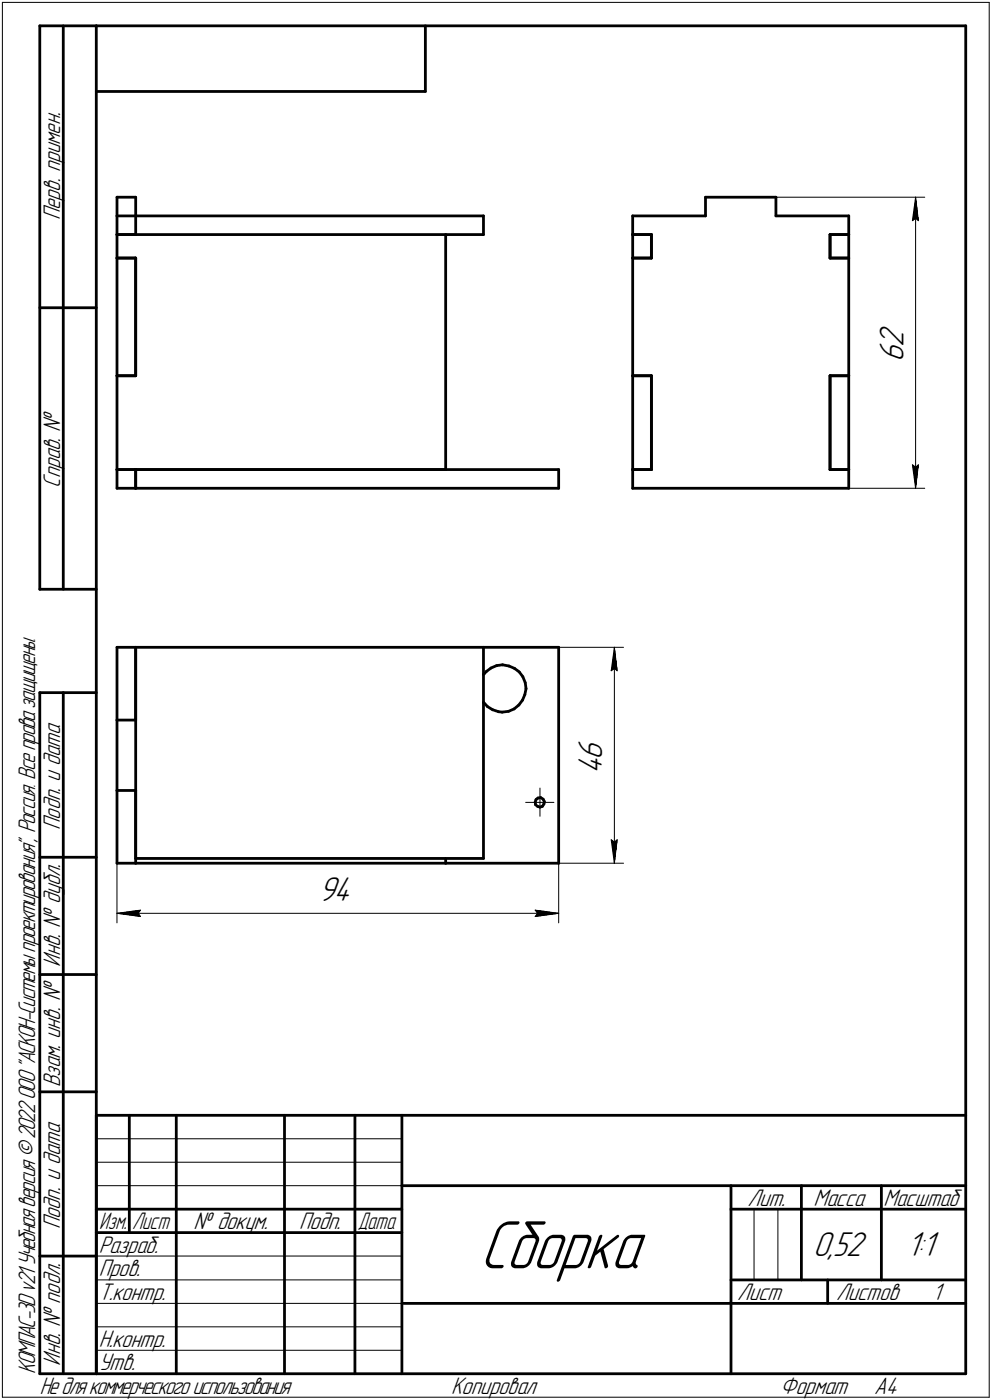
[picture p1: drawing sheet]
<svg xmlns="http://www.w3.org/2000/svg" width="211mm" height="298mm" viewBox="0 0 211 298" stroke-linecap="round" stroke-linejoin="round" font-family="sans-serif">
<g fill="none" stroke="#000" stroke-width=".59">
<path d="M8.5 5.5v120zM8.5 5.5h12zM13.5 5.5v120zM20.5 5.5v287zM20.5 5.5h185zM20.5 19.5h70zM90.5 5.5v14zM205.5 5.5v287zM24.9 50v4.9zM24.9 50h69.9zM24.9 54.9h4zM24.9 54.9v25.1z"/>
<path d="M24.9 46h4zM24.9 50h4zM24.9 46v4zM24.9 42v4zM24.9 42h4zM28.9 46h74zM28.9 54.9v25.1zM28.9 46v4zM28.9 42v4zM94.8 50h8.1zM94.8 50v50zM102.9 46v4z"/>
<path d="M134.6 54.9h4zM134.6 54.9v25.1zM134.6 50h4zM134.6 46h15.5zM134.6 46v4zM134.6 50v4.9zM138.6 50v4.9zM150.1 42v4zM150.1 42h15zM165.1 46h15.5zM165.1 42v4zM176.6 54.9h4z"/>
<path d="M176.6 50v4.9zM176.6 50h4zM180.6 50v4.9zM180.6 54.9v25.1zM180.6 46v4zM8.5 65.5h12zM24.9 100h69.9zM24.9 80v20zM24.9 80h4zM24.9 100v4zM24.9 100h4zM28.9 100v4z"/>
<path d="M28.9 100h90zM118.9 100v4zM134.6 80h4zM134.6 100h4zM134.6 100v4zM134.6 80v20zM138.6 80v20zM176.6 80v20zM176.6 100h4zM176.6 80h4zM180.6 80v20zM180.6 100v4z"/>
<path d="M24.9 104h4zM28.9 104h90zM134.6 104h46zM8.5 125.5h12zM24.9 137.8v15.5zM24.9 137.8h4zM28.9 137.8h74zM28.9 137.8v15.5zM102.9 137.8v45zM102.9 137.8h16zM118.9 137.8v46zM8.5 147.5v145z"/>
<path d="M8.5 147.5h12zM13.5 147.5v145zM24.9 153.3v15zM24.9 153.3h4zM28.9 153.3v15zM102.9 149.5l.8 1zM103.5 143l1-.8zM103.5 143l-.6 .7zM103.7 150.5l1.1 .6zM104.5 142.2l1.2-.5zM104.8 151.1l1.3 .5zM105.7 141.7l1.2-.1z"/>
<path d="M106.1 151.6h.7zM106.8 151.6l1.4-.1zM106.9 141.6l1.4 .2zM108.2 151.5l1.2-.5zM108.3 141.8l1.2 .5zM109.4 151l1-.9zM109.5 142.3l1 .8zM110.5 143.1l.8 1zM111.2 149.1l-.8 1zM111.3 144.1l.5 1.3zM111.7 147.9l-.5 1.2zM111.8 145.4l.1 1.2z"/>
<path d="M111.9 146.6l-.2 1.3zM24.9 168.3v15.5zM24.9 168.3h4zM28.9 168.3v14.5zM28.9 168.3v15.5zM113.9 170.8l.1 .6zM114 171.4l.4 .3zM114 170.3l.5-.4zM114 170.3l-.1 .5zM114.4 171.7l.5 .2zM114.5 169.9l.6-.1zM114.9 171.9l.5-.2z"/>
<path d="M115.1 169.8l.5 .4zM115.6 170.2l.2 .5zM115.7 171.2l-.3 .5zM115.8 170.7l-.1 .5zM8.5 182.5h12zM24.9 183.8h4zM28.9 182.8h74zM28.9 183.8h65.9zM94.8 182.8v1zM94.8 183.8h24.1zM8.5 207.5h12zM8.5 232.5h12z"/>
<path d="M20.5 237.5h185zM20.5 237.5v55zM27.5 237.5v25zM37.5 237.5v55zM60.5 237.5v55zM75.5 237.5v55zM85.5 237.5v55zM20.5 257.5h65zM85.5 252.5h120zM155.5 252.5v40zM155.5 257.5h15zM170.5 252.5v20z"/>
<path d="M170.5 257.5h35zM187.5 252.5v20zM8.5 267.5h12zM20.5 262.5h65zM85.5 277.5h70zM155.5 277.5h50zM155.5 272.5h50zM176.1 272.5v5zM8.5 292.5h12zM20.5 292.5h185z"/>
</g>
<g fill="none" stroke="#000" stroke-width=".21">
<path d="M.5 .5v297zM.5 .5h210zM210.5 .5v297zM165.1 42h31.7zM194.1 47l.7-.5zM194.8 42l.6 5zM194.8 46.5l.6 .5zM194.8 42l-.7 5zM194.8 42v62zM194.1 99l.7 5zM194.1 99l.7 .5zM194.8 99.5l.6-.5z"/>
<path d="M195.4 99l-.6 5zM165.1 104h31.7zM118.9 137.8h13.8zM130.7 137.8l.6 5zM130.7 137.8l-.7 5zM130.7 137.8v46zM130 142.8l.7-.5zM130.7 142.3l.6 .5zM111.8 170.9h3.1zM114.9 170.9h3zM114.9 170.9v2.9zM114.9 167.8v3.1z"/>
<path d="M130 178.8l.7 5zM130 178.8l.7 .5zM130.7 179.3l.6-.5zM131.3 178.8l-.6 5zM24.9 183.8v12.7zM24.9 194.5l5-.7zM24.9 194.5l5 .7zM24.9 194.5h94zM29.4 194.5l.5 .7zM29.9 193.8l-.5 .7zM113.9 195.2l5-.7zM113.9 193.8l.5 .7z"/>
<path d="M113.9 193.8l5 .7zM114.4 194.5l-.5 .7zM118.9 183.8v12.7zM118.9 183.8h13.8zM20.5 247.5h65zM20.5 252.5h65zM20.5 242.5h65zM160.4 257.5v15zM165.5 257.5v15zM20.5 267.5h65zM20.5 272.5h65zM20.5 277.5h65z"/>
<path d="M.5 297.5h210zM20.5 282.5h65zM20.5 287.5h65z"/>
</g>
<g fill="#fff" stroke="#fff" stroke-width=".21">
<path d="M186.6 68.9h7.2zM186.6 69h7.2zM186.6 69.1h7.2zM186.6 69.2h7.2zM186.6 69.3h7.2zM186.6 69.3h7.2zM186.6 69.4h7.2zM186.6 69.5h7.2zM186.6 69.6h7.2zM186.6 69.7h7.2zM186.6 69.8h7.2zM186.6 69.8h7.2zM186.6 69.9h7.2zM186.6 70h7.2zM186.6 70.1h7.2zM186.6 70.2h7.2zM186.6 70.3h7.2zM186.6 70.4h7.2zM186.6 70.4h7.2zM186.6 70.5h7.2zM186.6 70.6h7.2zM186.6 70.7h7.2zM186.6 70.8h7.2zM186.6 70.9h7.2zM186.6 71h7.2zM186.6 71h7.2zM186.6 71.1h7.2zM186.6 71.2h7.2zM186.6 71.3h7.2zM186.6 71.4h7.2zM186.6 71.5h7.2zM186.6 71.5h7.2zM186.6 71.6h7.2zM186.6 71.7h7.2zM186.6 71.8h7.2zM186.6 71.9h7.2zM186.6 72h7.2zM186.6 72.1h7.2zM186.6 72.1h7.2zM186.6 72.2h7.2zM186.6 72.3h7.2zM186.6 72.4h7.2zM186.6 72.5h7.2zM186.6 72.6h7.2zM186.6 72.6h7.2zM186.6 72.7h7.2zM186.6 72.8h7.2zM186.6 72.9h7.2zM186.6 73h7.2zM186.6 73.1h7.2zM186.6 73.2h7.2zM186.6 73.2h7.2zM186.6 73.3h7.2zM186.6 73.4h7.2zM186.6 73.5h7.2zM186.6 73.6h7.2zM186.6 73.7h7.2zM186.6 73.7h7.2zM186.6 73.8h7.2zM186.6 73.9h7.2zM186.6 74h7.2zM186.6 74.1h7.2zM186.6 74.2h7.2zM186.6 74.3h7.2zM186.6 74.3h7.2zM186.6 74.4h7.2zM186.6 74.5h7.2zM186.6 74.6h7.2zM186.6 74.7h7.2zM186.6 74.8h7.2zM186.6 74.8h7.2zM186.6 74.9h7.2zM186.6 75h7.2zM186.6 75.1h7.2zM186.6 75.2h7.2zM186.6 75.3h7.2zM186.6 75.4h7.2zM186.6 75.4h7.2zM186.6 75.5h7.2zM186.6 75.6h7.2zM186.6 75.7h7.2zM186.6 75.8h7.2zM186.6 75.9h7.2zM186.6 75.9h7.2zM186.6 76h7.2zM186.6 76.1h7.2zM186.6 76.2h7.2zM186.6 76.3h7.2zM186.6 76.4h7.2zM186.6 76.5h7.2zM186.6 76.5h7.2zM186.6 76.6h7.2zM186.6 76.7h7.2zM186.6 76.8h7.2zM186.6 76.9h7.2zM186.6 77h7.2z"/>
<path d="M194.7 42.2h.3zM194.7 42.3h.3zM194.6 42.4h.4zM194.6 42.5h.5zM194.6 42.6h.5zM194.6 42.7h.6zM194.6 42.8h.6zM194.5 42.8h.7zM194.5 42.9h.7zM194.4 43h.8zM194.4 43.1h.8zM194.3 43.2h1zM194.3 43.3h1zM194.3 43.3h1.1zM194.2 43.4h1.2zM194.2 43.5h1.2zM194.1 43.6h1.4zM194.1 43.7h1.4zM194.1 43.8h1.4zM194.1 43.9h1.5zM194.1 43.9h1.5zM194.1 44h1.5zM194.1 44.1h1.5zM194.1 44.2h1.5zM194.1 44.3h1.5zM194.1 44.4h1.5zM194 44.4h1.7zM194 44.5h1.7zM194 44.6h1.7zM194 44.7h1.7zM194 44.8h1.7zM194 44.9h1.7zM194 45h1.7zM193.9 45h1.8zM193.9 45.1h1.8zM193.9 45.2h1.8zM193.9 45.3h1.8zM193.9 45.4h1.8zM193.9 45.5h1.8zM193.9 45.6h1.8zM193.8 45.6h1.9zM193.8 45.7h2zM193.8 45.8h2zM193.8 45.9h2zM193.8 46h2zM193.8 46.1h2zM193.8 46.1h2zM193.8 46.2h2zM193.7 46.3h2.2zM193.7 46.4h2.2zM193.7 46.5h2.2zM193.7 46.6h2.2zM193.7 46.7h2.2zM193.7 46.7h2.2zM193.7 46.8h2.2zM193.6 46.9h2.4zM193.6 47h2.4zM193.6 47.1h2.4zM193.6 47.2h2.4zM193.6 47.2h2.4zM193.6 47.3h2.4zM193.6 47.4h2.4z"/>
<path d="M193.5 98.5h2.5zM193.6 98.6h2.4zM193.6 98.6h2.4zM193.6 98.7h2.4zM193.6 98.8h2.4zM193.6 98.9h2.4zM193.6 99h2.4zM193.6 99.1h2.4zM193.7 99.1h2.2zM193.7 99.2h2.2zM193.7 99.3h2.2zM193.7 99.4h2.2zM193.7 99.5h2.2zM193.7 99.6h2.2zM193.7 99.7h2.2zM193.8 99.7h2zM193.8 99.8h2zM193.8 99.9h2zM193.8 100h2zM193.8 100.1h2zM193.8 100.2h2zM193.8 100.2h2zM193.8 100.3h1.9zM193.9 100.4h1.8zM193.9 100.5h1.8zM193.9 100.6h1.8zM193.9 100.7h1.8zM193.9 100.8h1.8zM193.9 100.8h1.8zM193.9 100.9h1.8zM194 101h1.7zM194 101.1h1.7zM194 101.2h1.7zM194 101.3h1.7zM194 101.3h1.7zM194 101.4h1.7zM194 101.5h1.7zM194.1 101.6h1.5zM194.1 101.7h1.5zM194.1 101.8h1.5zM194.1 101.9h1.5zM194.1 101.9h1.5zM194.1 102h1.5zM194.1 102.1h1.5zM194.1 102.2h1.4zM194.1 102.3h1.4zM194.1 102.4h1.4zM194.2 102.4h1.2zM194.2 102.5h1.2zM194.3 102.6h1.1zM194.3 102.7h1zM194.3 102.8h1zM194.4 102.9h.8zM194.4 103h.8zM194.5 103h.7zM194.5 103.1h.7zM194.6 103.2h.6zM194.6 103.3h.6zM194.6 103.4h.5zM194.6 103.5h.5zM194.6 103.5h.4zM194.7 103.6h.3zM194.7 103.7h.3z"/>
<path d="M67.7 186.4h8.2zM67.7 186.4h8.2zM67.7 186.5h8.2zM67.7 186.6h8.2zM67.7 186.7h8.2zM67.7 186.8h8.2zM67.7 186.9h8.2zM67.7 186.9h8.2zM67.7 187h8.2zM67.7 187.1h8.2zM67.7 187.2h8.2zM67.7 187.3h8.2zM67.7 187.4h8.2zM67.7 187.5h8.2zM67.7 187.5h8.2zM67.7 187.6h8.2zM67.7 187.7h8.2zM67.7 187.8h8.2zM67.7 187.9h8.2zM67.7 188h8.2zM67.7 188h8.2zM67.7 188.1h8.2zM67.7 188.2h8.2zM67.7 188.3h8.2zM67.7 188.4h8.2zM67.7 188.5h8.2zM67.7 188.6h8.2zM67.7 188.6h8.2zM67.7 188.7h8.2zM67.7 188.8h8.2zM67.7 188.9h8.2zM67.7 189h8.2zM67.7 189.1h8.2zM67.7 189.1h8.2zM67.7 189.2h8.2zM67.7 189.3h8.2zM67.7 189.4h8.2zM67.7 189.5h8.2zM67.7 189.6h8.2zM67.7 189.7h8.2zM67.7 189.7h8.2zM67.7 189.8h8.2zM67.7 189.9h8.2zM67.7 190h8.2zM67.7 190.1h8.2zM67.7 190.2h8.2zM67.7 190.2h8.2zM67.7 190.3h8.2zM67.7 190.4h8.2zM67.7 190.5h8.2zM67.7 190.6h8.2zM67.7 190.7h8.2zM67.7 190.8h8.2zM67.7 190.8h8.2zM67.7 190.9h8.2zM67.7 191h8.2zM67.7 191.1h8.2zM67.7 191.2h8.2zM67.7 191.3h8.2zM67.7 191.3h8.2zM67.7 191.4h8.2zM67.7 191.5h8.2zM67.7 191.6h8.2zM67.7 191.7h8.2zM67.7 191.8h8.2zM67.7 191.9h8.2zM67.7 191.9h8.2zM67.7 192h8.2zM67.7 192.1h8.2zM67.7 192.2h8.2zM67.7 192.3h8.2zM67.7 192.4h8.2zM67.7 192.4h8.2zM67.7 192.5h8.2zM67.7 192.6h8.2zM67.7 192.7h8.2zM67.7 192.8h8.2zM67.7 192.9h8.2zM67.7 193h8.2zM67.7 193h8.2zM67.7 193.1h8.2zM67.7 193.2h8.2zM67.7 193.3h8.2zM67.7 193.4h8.2z"/>
<path d="M29.6 193.4h.7zM28.9 193.5h1.4zM28.2 193.5h2.1zM27.4 193.6h2.9zM26.7 193.7h3.6zM26.5 193.8h3.8zM26.3 193.9h4zM26.1 194h4.2zM25.9 194.1h4.4zM25.7 194.1h4.6zM25.5 194.2h4.8zM25.3 194.3h5zM25.1 194.4h5.2zM24.9 194.5h5.4zM25.1 194.6h5.2zM25.3 194.6h5zM25.5 194.7h4.8zM25.7 194.8h4.6zM25.9 194.9h4.4zM26.1 195h4.2zM26.3 195.1h4zM26.5 195.2h3.8zM26.7 195.2h3.6zM27.3 195.3h3zM27.9 195.4h2.4zM28.5 195.5h1.8zM29.1 195.6h1.2zM29.7 195.7h.6z"/>
<path d="M113.4 193.4h.7zM113.4 193.5h1.5zM113.4 193.5h2.3zM113.4 193.6h3zM113.4 193.7h3.7zM113.4 193.8h3.9zM113.4 193.9h4.1zM113.4 194h4.3zM113.4 194.1h4.5zM113.4 194.1h4.7zM113.4 194.2h4.9zM113.4 194.3h5.1zM113.4 194.4h5.3zM113.4 194.5h5.5zM113.4 194.6h5.3zM113.4 194.6h5.1zM113.4 194.7h4.9zM113.4 194.8h4.7zM113.4 194.9h4.5zM113.4 195h4.3zM113.4 195.1h4.1zM113.4 195.2h3.9zM113.4 195.2h3.7zM113.4 195.3h3.1zM113.4 195.4h2.5zM113.4 195.5h1.8zM113.4 195.6h1.2zM113.4 195.7h.6z"/>
<path d="M122.6 156.7h7.1zM122.6 156.8h7.1zM122.6 156.9h7.1zM122.6 157h7.1zM122.6 157.1h7.1zM122.6 157.1h7.1zM122.6 157.2h7.1zM122.6 157.3h7.1zM122.6 157.4h7.1zM122.6 157.5h7.1zM122.6 157.6h7.1zM122.6 157.6h7.1zM122.6 157.7h7.1zM122.6 157.8h7.1zM122.6 157.9h7.1zM122.6 158h7.1zM122.6 158.1h7.1zM122.6 158.2h7.1zM122.6 158.2h7.1zM122.6 158.3h7.1zM122.6 158.4h7.1zM122.6 158.5h7.1zM122.6 158.6h7.1zM122.6 158.7h7.1zM122.6 158.7h7.1zM122.6 158.8h7.1zM122.6 158.9h7.1zM122.6 159h7.1zM122.6 159.1h7.1zM122.6 159.2h7.1zM122.6 159.3h7.1zM122.6 159.3h7.1zM122.6 159.4h7.1zM122.6 159.5h7.1zM122.6 159.6h7.1zM122.6 159.7h7.1zM122.6 159.8h7.1zM122.6 159.9h7.1zM122.6 159.9h7.1zM122.6 160h7.1zM122.6 160.1h7.1zM122.6 160.2h7.1zM122.6 160.3h7.1zM122.6 160.4h7.1zM122.6 160.4h7.1zM122.6 160.5h7.1zM122.6 160.6h7.1zM122.6 160.7h7.1zM122.6 160.8h7.1zM122.6 160.9h7.1zM122.6 161h7.1zM122.6 161h7.1zM122.6 161.1h7.1zM122.6 161.2h7.1zM122.6 161.3h7.1zM122.6 161.4h7.1zM122.6 161.5h7.1zM122.6 161.5h7.1zM122.6 161.6h7.1zM122.6 161.7h7.1zM122.6 161.8h7.1zM122.6 161.9h7.1zM122.6 162h7.1zM122.6 162.1h7.1zM122.6 162.1h7.1zM122.6 162.2h7.1zM122.6 162.3h7.1zM122.6 162.4h7.1zM122.6 162.5h7.1zM122.6 162.6h7.1zM122.6 162.6h7.1zM122.6 162.7h7.1zM122.6 162.8h7.1zM122.6 162.9h7.1zM122.6 163h7.1zM122.6 163.1h7.1zM122.6 163.2h7.1zM122.6 163.2h7.1zM122.6 163.3h7.1zM122.6 163.4h7.1zM122.6 163.5h7.1zM122.6 163.6h7.1zM122.6 163.7h7.1zM122.6 163.7h7.1zM122.6 163.8h7.1zM122.6 163.9h7.1zM122.6 164h7.1zM122.6 164.1h7.1zM122.6 164.2h7.1zM122.6 164.3h7.1zM122.6 164.3h7.1zM122.6 164.4h7.1zM122.6 164.5h7.1zM122.6 164.6h7.1zM122.6 164.7h7.1zM122.6 164.8h7.1zM122.6 164.8h7.1z"/>
<path d="M130.6 138.1h.3zM130.6 138.2h.3zM130.6 138.3h.3zM130.6 138.3h.4zM130.5 138.4h.5zM130.5 138.5h.6zM130.5 138.6h.6zM130.4 138.7h.7zM130.4 138.8h.7zM130.3 138.9h.8zM130.3 138.9h.8zM130.2 139h1zM130.2 139.1h1zM130.2 139.2h1.1zM130.1 139.3h1.2zM130.1 139.4h1.2zM130 139.4h1.4zM130 139.5h1.4zM130 139.6h1.4zM130 139.7h1.5zM130 139.8h1.5zM130 139.9h1.5zM130 140h1.5zM130 140h1.5zM130 140.1h1.5zM130 140.2h1.5zM129.9 140.3h1.7zM129.9 140.4h1.7zM129.9 140.5h1.7zM129.9 140.5h1.7zM129.9 140.6h1.7zM129.9 140.7h1.7zM129.9 140.8h1.7zM129.8 140.9h1.9zM129.8 141h1.9zM129.8 141.1h1.9zM129.8 141.1h1.9zM129.8 141.2h1.9zM129.8 141.3h1.9zM129.8 141.4h1.9zM129.7 141.5h2zM129.7 141.6h2zM129.7 141.6h2zM129.7 141.7h2zM129.7 141.8h2zM129.7 141.9h2zM129.7 142h2zM129.7 142.1h2zM129.6 142.2h2.2zM129.6 142.2h2.2zM129.6 142.3h2.2zM129.6 142.4h2.2zM129.6 142.5h2.2zM129.6 142.6h2.2zM129.6 142.7h2.2zM129.5 142.7h2.4zM129.5 142.8h2.4zM129.5 142.9h2.4zM129.5 143h2.4zM129.5 143.1h2.4zM129.5 143.2h2.4zM129.5 143.3h2.4z"/>
<path d="M129.5 178.3h2.4zM129.5 178.4h2.4zM129.5 178.5h2.4zM129.5 178.6h2.4zM129.5 178.6h2.4zM129.5 178.7h2.4zM129.5 178.8h2.4zM129.5 178.9h2.4zM129.6 179h2.2zM129.6 179.1h2.2zM129.6 179.2h2.2zM129.6 179.2h2.2zM129.6 179.3h2.2zM129.6 179.4h2.2zM129.6 179.5h2.2zM129.7 179.6h2zM129.7 179.7h2zM129.7 179.7h2zM129.7 179.8h2zM129.7 179.9h2zM129.7 180h2zM129.7 180.1h2zM129.7 180.2h2zM129.8 180.3h1.9zM129.8 180.3h1.9zM129.8 180.4h1.9zM129.8 180.5h1.9zM129.8 180.6h1.9zM129.8 180.7h1.9zM129.8 180.8h1.9zM129.9 180.8h1.7zM129.9 180.9h1.7zM129.9 181h1.7zM129.9 181.1h1.7zM129.9 181.2h1.7zM129.9 181.3h1.7zM129.9 181.4h1.7zM130 181.4h1.5zM130 181.5h1.5zM130 181.6h1.5zM130 181.7h1.5zM130 181.8h1.5zM130 181.9h1.5zM130 181.9h1.5zM130 182h1.4zM130 182.1h1.4zM130 182.2h1.4zM130.1 182.3h1.2zM130.1 182.4h1.2zM130.2 182.5h1.1zM130.2 182.5h1zM130.2 182.6h1zM130.3 182.7h.8zM130.3 182.8h.8zM130.4 182.9h.7zM130.4 183h.7zM130.5 183h.6zM130.5 183.1h.6zM130.5 183.2h.5zM130.6 183.3h.4zM130.6 183.4h.3zM130.6 183.5h.3zM130.6 183.6h.3z"/>
</g>
<g fill="#000" stroke="#000" stroke-width=".21">
<path d="M194.6 43.3h.2zM194.6 43.3h.2zM194.6 43.4h.2zM194.6 43.5h.2zM194.6 43.6h.2zM194.6 43.7h.2zM194.6 43.8h.2zM194.6 43.9h.2zM194.6 43.9h.2zM194.6 44h.2zM194.6 44.1h.2zM194.6 44.2h.2zM194.6 44.3h.2zM194.6 44.4h.2zM194.6 44.4h.2zM194.5 44.5h.3zM194.5 44.6h.3zM194.5 44.7h.3zM194.5 44.8h.3zM194.5 44.9h.3zM194.5 45h.3zM194.5 45h.3zM194.4 45.1h.4zM194.4 45.2h.4zM194.4 45.3h.4zM194.4 45.4h.4zM194.4 45.5h.4zM194.4 45.6h.4zM194.4 45.6h.4zM194.4 45.7h.4zM194.3 45.8h.5zM194.3 45.9h.5zM194.3 46h.5zM194.3 46.1h.5zM194.3 46.1h.5zM194.3 46.2h.5zM194.3 46.3h.5zM194.2 46.4h.6zM194.2 46.5h.6zM194.2 46.6h.5zM194.2 46.7h.4zM194.2 46.7h.3zM194.2 46.8h.2z"/>
<path d="M194.8 42.8h.2zM194.8 42.8h.2zM194.8 42.9h.2zM194.8 43h.2zM194.8 43.1h.2zM194.8 43.2h.2zM194.8 43.3h.2zM194.8 43.3h.2zM194.8 43.4h.3zM194.8 43.5h.3zM194.8 43.6h.3zM194.8 43.7h.3zM194.8 43.8h.3zM194.8 43.9h.3zM194.8 43.9h.3zM194.8 44h.3zM194.8 44.1h.3zM194.8 44.2h.4zM194.8 44.3h.4zM194.8 44.4h.4zM194.8 44.4h.4zM194.8 44.5h.4zM194.8 44.6h.4zM194.8 44.7h.4zM194.8 44.8h.4zM194.8 44.9h.4zM194.8 45h.4zM194.8 45h.4zM194.8 45.1h.4zM194.8 45.2h.4zM194.8 45.3h.4zM194.8 45.4h.4zM194.8 45.5h.4zM194.8 45.6h.4zM194.8 45.6h.5zM194.8 45.7h.5zM194.8 45.8h.5zM194.8 45.9h.5zM194.8 46h.5zM194.8 46.1h.5zM194.8 46.1h.5zM194.8 46.2h.5zM194.8 46.3h.6zM194.8 46.4h.6zM194.8 46.5h.6zM195 46.6h.4zM195.1 46.7h.3zM195.2 46.7h.2zM195.2 46.8h.2z"/>
<path d="M194.2 99.1h.2zM194.2 99.2h.3zM194.2 99.3h.4zM194.2 99.4h.5zM194.2 99.5h.6zM194.2 99.6h.6zM194.3 99.7h.5zM194.3 99.7h.5zM194.3 99.8h.5zM194.3 99.9h.5zM194.3 100h.5zM194.3 100.1h.5zM194.3 100.2h.5zM194.4 100.2h.4zM194.4 100.3h.4zM194.4 100.4h.4zM194.4 100.5h.4zM194.4 100.6h.4zM194.4 100.7h.4zM194.4 100.8h.4zM194.4 100.8h.4zM194.5 100.9h.3zM194.5 101h.3zM194.5 101.1h.3zM194.5 101.2h.3zM194.5 101.3h.3zM194.5 101.3h.3zM194.5 101.4h.3zM194.6 101.5h.2zM194.6 101.6h.2zM194.6 101.7h.2zM194.6 101.8h.2zM194.6 101.9h.2zM194.6 101.9h.2zM194.6 102h.2zM194.6 102.1h.2zM194.6 102.2h.2zM194.6 102.3h.2zM194.6 102.4h.2zM194.6 102.4h.2zM194.6 102.5h.2zM194.6 102.6h.2zM194.6 102.7h.2z"/>
<path d="M195.2 99.1h.2zM195.2 99.2h.2zM195.1 99.3h.3zM195 99.4h.4zM194.8 99.5h.6zM194.8 99.6h.6zM194.8 99.7h.6zM194.8 99.7h.5zM194.8 99.8h.5zM194.8 99.9h.5zM194.8 100h.5zM194.8 100.1h.5zM194.8 100.2h.5zM194.8 100.2h.5zM194.8 100.3h.5zM194.8 100.4h.4zM194.8 100.5h.4zM194.8 100.6h.4zM194.8 100.7h.4zM194.8 100.8h.4zM194.8 100.8h.4zM194.8 100.9h.4zM194.8 101h.4zM194.8 101.1h.4zM194.8 101.2h.4zM194.8 101.3h.4zM194.8 101.3h.4zM194.8 101.4h.4zM194.8 101.5h.4zM194.8 101.6h.4zM194.8 101.7h.4zM194.8 101.8h.4zM194.8 101.9h.3zM194.8 101.9h.3zM194.8 102h.3zM194.8 102.1h.3zM194.8 102.2h.3zM194.8 102.3h.3zM194.8 102.4h.3zM194.8 102.4h.3zM194.8 102.5h.3zM194.8 102.6h.2zM194.8 102.7h.2zM194.8 102.8h.2zM194.8 102.9h.2zM194.8 103h.2zM194.8 103h.2zM194.8 103.1h.2zM194.8 103.2h.2z"/>
<path d="M130.6 139.1h.1zM130.6 139.2h.1zM130.6 139.3h.1zM130.6 139.4h.1zM130.6 139.4h.1zM130.6 139.5h.1zM130.6 139.6h.1zM130.6 139.7h.1zM130.5 139.8h.2zM130.5 139.9h.2zM130.5 140h.2zM130.5 140h.2zM130.5 140.1h.2zM130.5 140.2h.2zM130.5 140.3h.2zM130.4 140.4h.3zM130.4 140.5h.3zM130.4 140.5h.3zM130.4 140.6h.3zM130.4 140.7h.3zM130.4 140.8h.3zM130.4 140.9h.3zM130.3 141h.4zM130.3 141.1h.4zM130.3 141.1h.4zM130.3 141.2h.4zM130.3 141.3h.4zM130.3 141.4h.4zM130.3 141.5h.4zM130.3 141.6h.4zM130.2 141.6h.5zM130.2 141.7h.5zM130.2 141.8h.5zM130.2 141.9h.5zM130.2 142h.5zM130.2 142.1h.5zM130.2 142.2h.5zM130.1 142.2h.6zM130.1 142.3h.6zM130.1 142.4h.5zM130.1 142.5h.5zM130.1 142.6h.3zM130.1 142.7h.2z"/>
<path d="M130.7 138.6h.2zM130.7 138.7h.2zM130.7 138.8h.2zM130.7 138.9h.2zM130.7 138.9h.2zM130.7 139h.2zM130.7 139.1h.2zM130.7 139.2h.2zM130.7 139.3h.3zM130.7 139.4h.3zM130.7 139.4h.3zM130.7 139.5h.3zM130.7 139.6h.3zM130.7 139.7h.3zM130.7 139.8h.3zM130.7 139.9h.3zM130.7 140h.3zM130.7 140h.4zM130.7 140.1h.4zM130.7 140.2h.4zM130.7 140.3h.4zM130.7 140.4h.4zM130.7 140.5h.4zM130.7 140.5h.4zM130.7 140.6h.4zM130.7 140.7h.4zM130.7 140.8h.4zM130.7 140.9h.4zM130.7 141h.4zM130.7 141.1h.4zM130.7 141.1h.4zM130.7 141.2h.4zM130.7 141.3h.4zM130.7 141.4h.4zM130.7 141.5h.5zM130.7 141.6h.5zM130.7 141.6h.5zM130.7 141.7h.5zM130.7 141.8h.5zM130.7 141.9h.5zM130.7 142h.5zM130.7 142.1h.5zM130.7 142.2h.6zM130.7 142.2h.6zM130.7 142.3h.6zM130.9 142.4h.4zM131 142.5h.3zM131.1 142.6h.2zM131.1 142.7h.2z"/>
<path d="M130.1 179h.2zM130.1 179.1h.3zM130.1 179.2h.5zM130.1 179.2h.5zM130.1 179.3h.6zM130.1 179.4h.6zM130.2 179.5h.5zM130.2 179.6h.5zM130.2 179.7h.5zM130.2 179.7h.5zM130.2 179.8h.5zM130.2 179.9h.5zM130.2 180h.5zM130.3 180.1h.4zM130.3 180.2h.4zM130.3 180.3h.4zM130.3 180.3h.4zM130.3 180.4h.4zM130.3 180.5h.4zM130.3 180.6h.4zM130.3 180.7h.4zM130.4 180.8h.3zM130.4 180.8h.3zM130.4 180.9h.3zM130.4 181h.3zM130.4 181.1h.3zM130.4 181.2h.3zM130.4 181.3h.3zM130.5 181.4h.2zM130.5 181.4h.2zM130.5 181.5h.2zM130.5 181.6h.2zM130.5 181.7h.2zM130.5 181.8h.2zM130.5 181.9h.2zM130.6 181.9h.1zM130.6 182h.1zM130.6 182.1h.1zM130.6 182.2h.1zM130.6 182.3h.1zM130.6 182.4h.1zM130.6 182.5h.1zM130.6 182.5h.1z"/>
<path d="M131.1 179h.2zM131.1 179.1h.2zM131 179.2h.3zM130.9 179.2h.4zM130.7 179.3h.6zM130.7 179.4h.6zM130.7 179.5h.6zM130.7 179.6h.5zM130.7 179.7h.5zM130.7 179.7h.5zM130.7 179.8h.5zM130.7 179.9h.5zM130.7 180h.5zM130.7 180.1h.5zM130.7 180.2h.5zM130.7 180.3h.4zM130.7 180.3h.4zM130.7 180.4h.4zM130.7 180.5h.4zM130.7 180.6h.4zM130.7 180.7h.4zM130.7 180.8h.4zM130.7 180.8h.4zM130.7 180.9h.4zM130.7 181h.4zM130.7 181.1h.4zM130.7 181.2h.4zM130.7 181.3h.4zM130.7 181.4h.4zM130.7 181.4h.4zM130.7 181.5h.4zM130.7 181.6h.4zM130.7 181.7h.3zM130.7 181.8h.3zM130.7 181.9h.3zM130.7 181.9h.3zM130.7 182h.3zM130.7 182.1h.3zM130.7 182.2h.3zM130.7 182.3h.3zM130.7 182.4h.3zM130.7 182.5h.2zM130.7 182.5h.2zM130.7 182.6h.2zM130.7 182.7h.2zM130.7 182.8h.2zM130.7 182.9h.2zM130.7 183h.2zM130.7 183h.2z"/>
<path d="M24.9 194.5h4.5zM25.6 194.6h3.9zM26.2 194.6h3.3zM26.8 194.7h2.8zM27.4 194.8h2.2zM28 194.9h1.7zM28.7 195h1.1zM29.3 195.1h.6z"/>
<path d="M29.3 193.9h.6zM28.7 194h1.1zM28 194.1h1.7zM27.4 194.1h2.2zM26.8 194.2h2.8zM26.2 194.3h3.3zM25.6 194.4h3.9z"/>
<path d="M114 193.9h.6zM114 194h1.1zM114.1 194.1h1.7zM114.1 194.1h2.3zM114.2 194.2h2.8zM114.3 194.3h3.4zM114.4 194.4h3.9z"/>
<path d="M114.4 194.5h4.5zM114.4 194.6h3.9zM114.3 194.6h3.4zM114.2 194.7h2.8zM114.1 194.8h2.3zM114.1 194.9h1.7zM114 195h1.1zM114 195.1h.6z"/>
</g>
<text font-size="15.6" x="102" y="270.1">Сборка</text>
<g font-size="7.8">
<text x="192.2" y="77.1" transform="rotate(-90 192.2 77.1)">6</text>
<text x="192.2" y="73.9" transform="rotate(-90 192.2 73.9)">2</text>
<text x="128.2" y="161.7" transform="rotate(-90 128.2 161.7)">6</text>
<text x="128.2" y="164.9" transform="rotate(-90 128.2 164.9)">4</text>
<text x="67.8" y="192">94</text>
<text x="173" y="267.5">0,52</text>
<text x="192.9" y="267.5">1:1</text>
</g>
<g font-size="5.4">
<text x="12.8" y="46.9" transform="rotate(-90 12.8 46.9)">Перв. примен.</text>
<text x="12.8" y="103.8" transform="rotate(-90 12.8 103.8)">Справ. №</text>
<text x="12.8" y="176.7" transform="rotate(-90 12.8 176.7)">Подп. и дата</text>
<text x="12.8" y="205.8" transform="rotate(-90 12.8 205.8)">Инв. № дубл.</text>
<text x="12.8" y="231.6" transform="rotate(-90 12.8 231.6)">Взам. инв. №</text>
<text x="159.1" y="256.8">Лит.</text>
<text x="173.1" y="256.8">Масса</text>
<text x="188" y="256.8">Масштаб</text>
<text x="12.8" y="261.7" transform="rotate(-90 12.8 261.7)">Подп. и дата</text>
<text x="41.2" y="261.8">№ докум.</text>
<text x="63.6" y="261.8">Подп.</text>
<text x="21" y="266.8">Разраб.</text>
<text x="21" y="271.8">Пров.</text>
<text x="21" y="276.8">Т.контр.</text>
<text x="156.9" y="276.8">Лист</text>
<text x="177.9" y="276.8">Листов</text>
<text x="198.4" y="276.8">1</text>
<text x="21" y="286.8">Н.контр.</text>
<text x="7.5" y="292.5" transform="rotate(-90 7.5 292.5)">КОМПАС-3Dv21 Учебнаяверсия©2022ООО&quot;АСКОН-Системыпроектирования&quot;, Россия. Всеправазащищены.</text>
<text x="12.8" y="290.8" transform="rotate(-90 12.8 290.8)">Инв. № подл.</text>
<text x="21" y="291.8">Утв.</text>
<text x="8.5" y="296.7">Недлякоммерческогоиспользования</text>
<text x="96" y="296.8">Копировал</text>
<text x="166" y="296.8">Формат</text>
<text x="186" y="296.8">A4</text>
</g>
<g font-size="5.3">
<text x="21.1" y="261.8">Изм.</text>
<text x="28.1" y="261.8">Лист</text>
<text x="76.1" y="261.8">Дата</text>
</g>
</svg>
